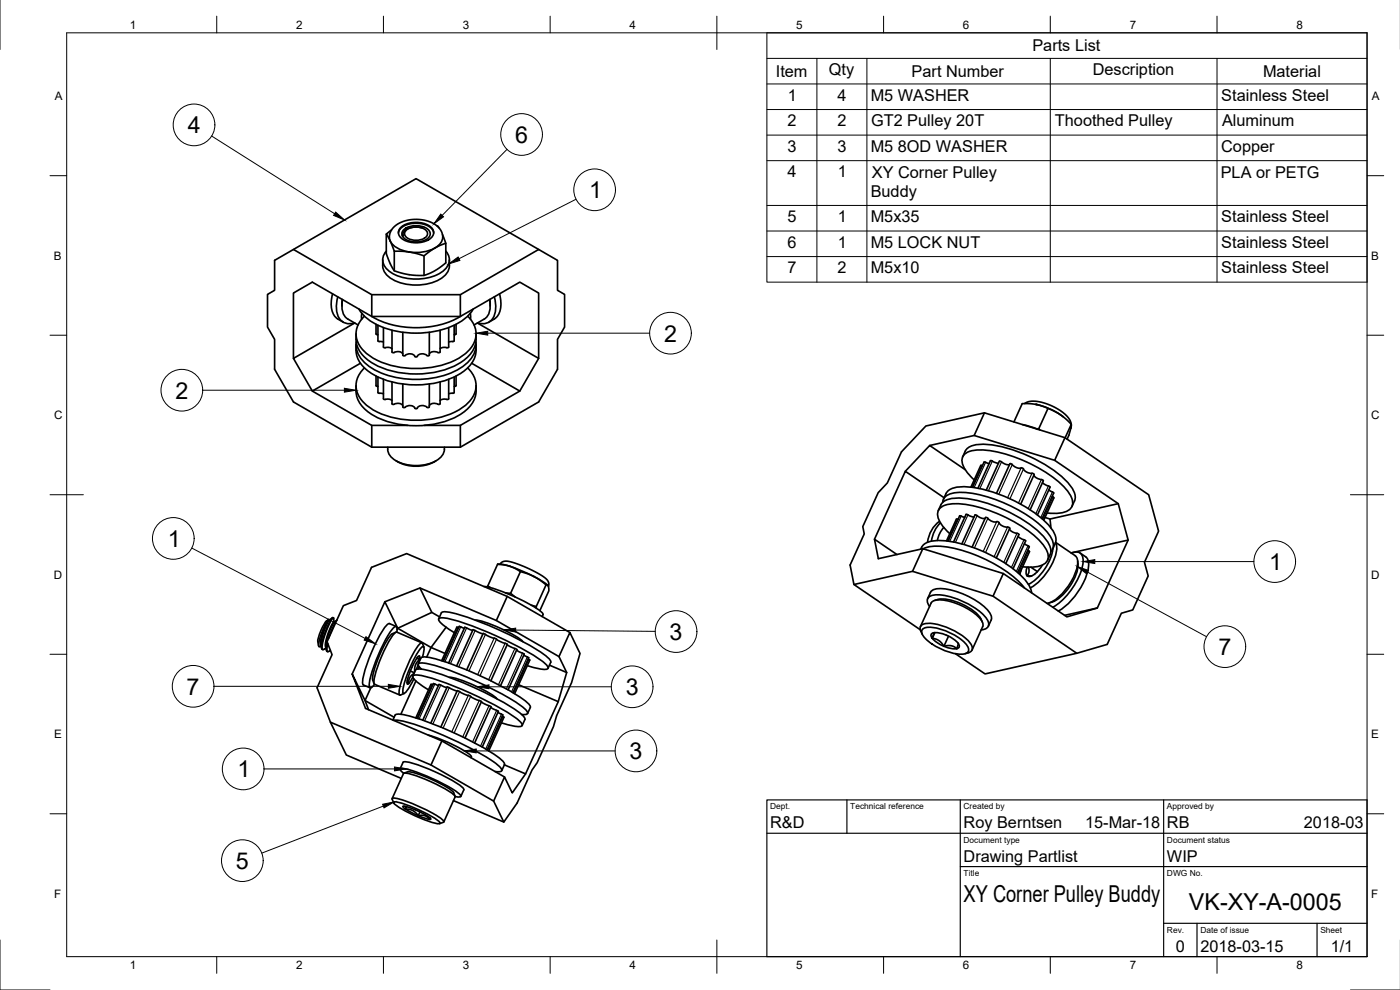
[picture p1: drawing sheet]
<svg xmlns="http://www.w3.org/2000/svg" width="420mm" height="297mm" viewBox="0 0 420 297" stroke-linecap="round" stroke-linejoin="round" font-family="sans-serif">
<!-- layer: Visible -->
<g fill="none" stroke="#000" stroke-width=".5">
<path d="M88.1 74.8l23.5 13.6h26.6M114.9 78a5.6 5.6 0 0 0 3.8 6.3 14.9 14.9 0 0 0 14.8-1.6 4.9 4.9 0 0 0 1.4-4.7M115.9 70.2v5.9l1.9 4.4a1.82 1.82 0 0 0 1.9 1.2l3.6 .8 4 .1 3.8-1.7 2.7-2v-5.9M115.9 75.3a3.9 3.9 0 0 0 .8 6 14.9 14.9 0 0 0 16.3 0 3.9 3.9 0 0 0 .8-6M117.1 72.3a4.8 4.8 0 0 1 3.6-5.8l3.4-.7 3.4 .3 3 1.2 1.1 .9 .7 1a3.6 3.6 0 0 1-1.8 5.2 12.2 12.2 0 0 1-7.7 1.2M117.1 72.3a7.3 7.3 0 0 0 5.7 3.3M117.1 72.3l.8 2a1.07 1.07 0 0 0 1.5 1.1l3.4 .2M117.5 69l-1.6 1.2 1.2 2.1M118.3 75.4v5.9M119.6 69.9a4.3 4.3 0 0 1 4.3-2.9 6.1 6.1 0 0 1 6.1 2.4l.2 .5M120.4 68.1a7.5 7.5 0 0 1 9.4 .5 2.22 2.22 0 0 1-1.2 3.3 7.6 7.6 0 0 1-8.6-1 2 2 0 0 1 .4-2.8zM120.9 70.4l.1 .4-.3-.1"/>
<path d="M121.2 68.9a5.9 5.9 0 0 1 7.7 .5 2.06 2.06 0 0 1-1.7 2.8 5.9 5.9 0 0 1-6.4-1.2 1.6 1.6 0 0 1 .4-2.1zM121.9 69.1a4.8 4.8 0 0 1 6.2 .4 1.7 1.7 0 0 1-1.4 2.3 4.7 4.7 0 0 1-5.1-1 1.3 1.3 0 0 1 .3-1.7zM126.9 68.4l-2.7-.3-1.3 .3-1.1 .5a1.82 1.82 0 0 0-.8 1.9M127.3 76.8v5.8M131.1 67.7l.6 .7M132.8 70.4l.8 2a.48 .48 0 0 1 .1 .6 .48 .48 0 0 1-.6 .2l-2.4 1.1-2.3 1.6a1.6 1.6 0 0 1-2.5 .4l-3.1-.7M161.7 74.8l-36.8-21.2-42.5 24.5v9l-2.1 1.2v9.8l2.1 3.7v9l5.7 9.8 23.5 13.6h26.6l23.5-13.6 5.6-9.8v-9l2.1-3.7v-9.8l-2.1-1.2v-9l-5.6-3.3-23.5 13.6v6.6l17.8-10.3 5.7 3.2v19.6l-5.7 9.8-17.8 10.3v6.6M99.8 88.2a7.3 7.3 0 0 0 1.1 7.1l2.1 1.4M101.4 89.1a7 7 0 0 0 1.3 7.3l1.6 .7 2.1-.2M102.7 89.8l-.1 2M102.8 89.9a5.2 5.2 0 0 0 1.6 5.8l3.1 1.8M106.5 96.9l-18.4 10.6 5.6 9.8 14.5-8.3"/>
<path d="M107.7 92.7a16 16 0 0 0 10.8 6.6 27.2 27.2 0 0 0 20.4-3.3 10.4 10.4 0 0 0 3.1-3.3M108.6 94l-.1 1.8M109.4 94.9a6.9 6.9 0 0 0 .2 10.8 25 25 0 0 0 19.4 4.6 18.3 18.3 0 0 0 12.7-6.4 6.7 6.7 0 0 0-1.3-9M111.6 88.4v6.6a27.8 27.8 0 0 0 26.5 0h-26.5l-17.9-10.3-5.6 3.2v19.6M112.9 97.3v2.9l.5 .2M113.4 97.6v4.6l1.7 .4M115.1 98.3v5.8l.6 .2M117.6 99.1v6.5M120.9 99.7v6.9a.76 .76 0 0 0 1.2-.3 2 2 0 0 1 2.6 .8h.3a2.17 2.17 0 0 1 3.4-.3l.4-.2v-6.9M132.1 99.1v6.5M134.7 98.3v5.8l-.4 .2h-1.5l-.7 .3M136.3 97.6v4.6l-1.6 .4"/>
<path d="M136.9 97.3v2.9l-.6 .2M141.2 94v1.8M143.3 96.9l18.4 10.6M146.9 89.9a5.2 5.2 0 0 1-1.5 5.8l-3.1 1.8M147 89.8l.1 2M148.4 89.1a7 7 0 0 1-1.3 7.3l-1.7 .7-2.1-.2M149.9 88.2a7.3 7.3 0 0 1-1 7.1l-2.2 1.4M93.7 117.3l17.9 10.3v6.6M106.9 103.4a8.7 8.7 0 0 0 5.2 9 27.8 27.8 0 0 0 26.7-.7 8.4 8.4 0 0 0 4.1-8.3M106.9 115.7a8.7 8.7 0 0 0 5.2 9 27.8 27.8 0 0 0 26.7-.8 8.4 8.4 0 0 0 4.1-8.2M106.9 100.2a8.7 8.7 0 0 0 5.2 9 27.8 27.8 0 0 0 26.7-.8 8.4 8.4 0 0 0 4.1-8.2M106.9 102.6a8.2 8.2 0 0 0 4.7 7.9 27.8 27.8 0 0 0 26.5 0 8.5 8.5 0 0 0 4.7-7.9"/>
<path d="M109.4 110.4a6.9 6.9 0 0 0 .2 10.8 25 25 0 0 0 19.4 4.6 18.3 18.3 0 0 0 12.7-6.4 6.7 6.7 0 0 0-1.4-9M112.9 112.8v2.9l.5 .3M113.4 113.1v4.7l1.7 .4M115.1 113.8v5.8l.6 .2M115.7 119.8h1.3l.6 .3M115.7 104.3h1.3l.6 .3M117.6 114.6v6.5l.4 .3a2.26 2.26 0 0 1 2.9 .3M117.6 105.6l.4 .2a2.26 2.26 0 0 1 2.9 .4M120.9 115.2v6.9a.76 .76 0 0 0 1.2-.3 2 2 0 0 1 2.6 .8h.3a2.17 2.17 0 0 1 3.4-.3l.4-.2v-6.9M132.1 114.6v6.5l-.4 .3a2.26 2.26 0 0 0-2.9 .3M132.1 105.6l-.4 .2a2.26 2.26 0 0 0-2.9 .4M134.7 113.8v5.8l-.4 .3-1.5-.1-.7 .3"/>
<path d="M136.3 113.1v4.7l-1.6 .4M136.9 112.8v2.9l-.6 .3M141.6 109l14.4 8.3M111.6 127.6h10.8M116.4 134.2a4.8 4.8 0 0 0 3.8 4.7 12.8 12.8 0 0 0 11.8-1.4 3.7 3.7 0 0 0 1.4-3.3M118.8 138.3a11.8 11.8 0 0 0 12.1 0M127.3 127.6h10.9M279 133.7l13.4-3 24.1 7.4M288.9 137.1a4.8 4.8 0 0 1 5.5-3.8 40.8 40.8 0 0 1 26.5 12 5 5 0 0 1 .8 6.7M294.8 139.7l-.5-.1-2.9 6.6M295.4 123.9l-3 6.8M296.8 139.1l-1.5-.4-3.4 7.5"/>
<path d="M299.7 139l-2.5-.8-3.7 8.3M303 139.4a3.7 3.7 0 0 1-2.8-1h-.3l-3.9 8.7M306.9 127.4l4.7 1.4M307.5 121.1l1-.5 1.2-.2 3.1 .4 3.6 1.3 3 2 1.5 1.6 .6 1.6-1.8 4.1M310.9 121.3l2.2 .6 3.7 1.6 2 1.4 2.1 1.7a1.92 1.92 0 0 1 .3 2.7l-.9 2.5M310.9 121.3l-4.1-.2-2.5 5.5M310.9 121.3a20.5 20.5 0 0 1 8.1 3.7M311.1 128.7l.6-.1 .4 .4M314.5 122.5l-2.8 6.1M319 125h.1M319.6 131.3l-24.2-7.4-17.5 3.9-7.4 7.8-4.2 9.3-2.7 2.9-4.7 10.2 .5 2.2-4.3 9.3 1.2 5.9 19.9 13.5M321.5 127.4l-.2 1.2"/>
<path d="M281.6 153.2a4.8 4.8 0 0 1 5.5-3.8 40.8 40.8 0 0 1 26.5 12 5 5 0 0 1 .8 6.7M282 156.4a9.1 9.1 0 0 0-3.6 6.3M282.2 156.9a9.5 9.5 0 0 0-2.7 5.5M282.9 150.7a3.3 3.3 0 0 1 3.3-2.8 31.8 31.8 0 0 1 16 3.4 31.8 31.8 0 0 1 13.1 9.8 3.3 3.3 0 0 1 .1 4.4M283.1 149.8a4.8 4.8 0 0 1 5.6-3.8 40.8 40.8 0 0 1 26.4 12.1 5 5 0 0 1 .8 6.6M283.2 158.3l-1.3 2-.6 1.9M283.3 149.3l-11.6-7.9-9.3 20.4M287.5 155.8h-.5l-2.9 6.5M289.5 155.2l-1.5-.4-3.4 7.6M289.7 140.9l-10.7-7.2-7.3 7.7M292.3 155.1l-2.4-.7-3.7 8.2M292.4 144a9.6 9.6 0 0 1-3.7-5.7 3.2 3.2 0 0 1 3.1-3.1 30.3 30.3 0 0 1 16.2 3.4 30.3 30.3 0 0 1 13.2 9.9 3.1 3.1 0 0 1-1.8 5.2 13.5 13.5 0 0 1-5.2 .2"/>
<path d="M295.7 155.5a3.7 3.7 0 0 1-2.8-1h-.3l-3.9 8.7M299.1 148l4-8.9 .5 .1a3.3 3.3 0 0 0 3.2 1.2l.2 .1a3.3 3.3 0 0 0 3.1 1.6l.3 .3-4.1 8.9M303 158.7a3.6 3.6 0 0 0 2.6 1.5l.2 .2-4 8.7M310.3 142.6a3.6 3.6 0 0 0 2.6 1.4l.2 .3-3.9 8.7M312.9 144.8l2.2 1.4-3.8 8.3M313.6 155.3l1.5 .4M314.8 147l1.4 .9-3.5 7.7M315.8 149l.5 .4-3.1 6.7M335.6 151.1l-20.5 4.6 .3 2.7M126 176.4l23 9.8 18.8 10.8M145.2 176a47.1 47.1 0 0 1 17.6 7.9l.2 .5-.3 .6M146.4 176.1v-.3l.8 .5"/>
<path d="M149.3 169.3h1.5l2.2 .6zM149.3 169.3l-2.9 6.5M150 169.3l1-.8 1.5-.1 2.6 .7 3.5 1.5 3.3 1.7 2 1.3 .7 1.1v1.3M151.7 177.9l.8 .1a3.5 3.5 0 0 1 2.2 1.1M152.2 179l-3.2 7.2M153 169.9l3.2 1.6 4.1 1.5M153 169.9l7.3 3.1M156.2 171.5l-3 6.5M160.3 173l3.6 2.5 .5 .1 .3 .7v.9l-2.7 6M160.3 173l2.9 1.7 1.2 .9M163.9 175.5l-3 6.5M164.4 175.6v.1"/>
<path d="M256.3 175.4l17.6-4 24.1 7.5 25.2 17.1M273.9 171.4l3-6.8 24.2 7.5M276.3 164.8a4 4 0 0 1 3.9-2.5 36.8 36.8 0 0 1 20.7 6.2 22 22 0 0 1 8.2 7.7l.5 1.7M276.9 164.6l-13.3 3-1.2-5.8 6.8 4.6M277.1 164.7a16.3 16.3 0 0 1 10.8 .2 42 42 0 0 1 18.9 10.7l.6 .8M278.4 179.6l.8-1.9a4 4 0 0 1 4.3-1 22.8 22.8 0 0 1 13.3 6.9 2.55 2.55 0 0 1 .7 2.4l-.9 1.9M285 160.1a9.6 9.6 0 0 1-3.6-5.7 3.2 3.2 0 0 1 3.1-3.1 30.3 30.3 0 0 1 16.2 3.4 30.3 30.3 0 0 1 13.2 10 3.1 3.1 0 0 1-1.9 5.1 13.5 13.5 0 0 1-5.1 .2M291.7 164.2l4.1-8.9h.5a3.3 3.3 0 0 0 3.2 1.3l.2 .1a3.3 3.3 0 0 0 3.1 1.6l.2 .2-4 8.9M298 178.9l3.1-6.8 19.1 13 9.1-2.7 9.3-20.4-3-10.9-19.1-13 3.1-6.8 25.1 17.2 3 10.9-4.2 9.3 1.1 4.1-4.6 10.2-3.5 1-4.2 9.3-9.1 2.7-27.6 6.2-8.9-6.1M305.5 160.9l2.3 1.4-3.8 8.3M306.5 171.1l-.4 1.3M307.4 163.1l1.5 1-3.5 7.7"/>
<path d="M308.4 165.1l.6 .4-3.1 6.7M308.7 170.2l.1 1.4-.6 1.1 1.5 .1M309.4 170.2l1.9 1.3M312.8 169.5a6.6 6.6 0 0 1-4 3.5 1.43 1.43 0 0 1-.7-2.2l.2-.6M316 164.6a15.3 15.3 0 0 1-7.4 10.7M316.8 162.8a7 7 0 0 1-.9 6.1 17.1 17.1 0 0 1-6.7 7.5M316.8 162.7l5.9 4a3.5 3.5 0 0 1 .5 3.8 17 17 0 0 1-8.3 10.4l-.7 .1M321.6 166a2.22 2.22 0 0 1 2.4-.1 2.22 2.22 0 0 1 1.1 2.2 20.1 20.1 0 0 1-7.5 13l-1.6 1.1M323.4 168.3a12.6 12.6 0 0 1-4.1 9.8l-2.4 2-2.1 .8M324.2 165.9a3.7 3.7 0 0 1 2.4 4.9 21 21 0 0 1-9 12.5M338.6 162l-17.2 3.9M96.4 193.6h.1"/>
<path d="M97.8 194.2h.1M98.2 192.8l-.3 2.1 .1 .4 .3 .2M98.4 193.1l-.2 2.2 .3 .2 .6-.4M98.6 185.9a7.9 7.9 0 0 0-2.8 4.7l-.2 .6a3.6 3.6 0 0 0 0 2.6M98.8 186l-.4 .1-.7 1.2-1.6 4-.5 2.5 .3 .3 .5-.4M98.9 186h-.3l-.4 .7-1.4 3.3-.6 2.4 .2 1.2M99.8 185.4l-1.2 1-1.3 2.9-.9 3 .1 2.1M100.1 185.4h-.4l-.7 1.1-1.8 4.2-.7 3.2v.7l.4 .3M100.2 186.6l-.8 1.3-1.2 3-.6 2.3 .2 1M100.2 186.6h.2M100.2 186.6l-.2-1.2-1.3 2-1.5 3.9-.5 2v1.3l.3 .3 .9-.6M101.1 186.1l-1.2 2.2-1.3 3.3"/>
<path d="M101.1 186.1l-1.1 1.1-1.4 3-.7 2.8v2M115.5 180.6l10.5-4.2 3.6 7.3M118.8 189.7a4.8 4.8 0 0 0-3 2.9 32.3 32.3 0 0 0-4 11.1l.5 1.4M118.9 188l-2-.9a5.5 5.5 0 0 0-2.8 3.3 42.2 42.2 0 0 0-5.3 14.5l.3 .6 2 .9M119.1 189.7h-.3a22.9 22.9 0 0 0-4.8 8.5 16.3 16.3 0 0 0-1.7 6.9l7.7 3.4M119.1 189.7l7.5 3.2M119.1 189.7v-1.3l-.3-.5a13.3 13.3 0 0 0-4 5.8l-.5 1.1a33.5 33.5 0 0 0-3.5 11.2l.4 .4 .3-.1 .9-1M119.4 188.5l-3.9-7.9-9.8 21.6M119.4 188.5l10 5.8-1.3 2.8M119.4 188.5l-.2 .4M125.1 197.5l.8 .4M125.2 197.3l.7 .6"/>
<path d="M125.5 199.4l-.5 1.4M125.5 199.2l.8-1.8a2.2 2.2 0 0 1 2.1-.2 95.8 95.8 0 0 1 29.5 13.3 2.2 2.2 0 0 1 1.3 1.8l-.9 1.8M125.9 197.9v-1.1a10.2 10.2 0 0 0-3 5.3l-.7 2.1v1.1l.7-.5 1-1.6M125.9 197.9l-.3 1.1M125.9 197.9l-1.2 1.6-.2 2.1M126.8 197.1l.4-1.7a1.12 1.12 0 0 0-.2-1.4 15.7 15.7 0 0 0-4.1 6.7 20 20 0 0 0-2 7l.1 .3a1.13 1.13 0 0 0 1.2-.8l2-3.5M127.2 194.2l-.6-1.3a5.3 5.3 0 0 0-2.5 3.1l-2.4 5.1a20.8 20.8 0 0 0-1.9 7.2l.4 .2 1.1-.4M131.9 185.1l-2.3-1.4-10.2 4.8M132.5 183.9a2.2 2.2 0 0 1 2.1-.3 95.8 95.8 0 0 1 29.5 13.4 2.2 2.2 0 0 1 1.2 1.7l-.8 1.8M132.5 183.9l-.9 1.8M133.9 188.2l-4.5 6.1 4.1 1.7M136.4 189.8l-3.4-2.3a2.4 2.4 0 0 1-1.4-1.8 5.1 5.1 0 0 1 4 .1 99.7 99.7 0 0 1 27.6 13 2.32 2.32 0 0 1 1.3 1.7 2.4 2.4 0 0 1-2.3 .2l-4-1"/>
<path d="M137.6 188.3l-.5-.1-4.5 10M139.3 188.5l-1.5-.6-4.7 10.5M141.9 189.2l-2.4-1-4.9 10.7M142.7 186.1a36 36 0 0 1 14.2 6.4M145 190.2l-3-1.3-5 10.9M152.2 193.4l2.9 1.5M155 195.1l2.3 1.2-4.8 10.7M155.1 194.9l-4.9 10.9M157.2 196.6l1.5 .8-4.8 10.4M158.5 197.8l.5 .2-4.6 10.1M159.5 181.6l1.4 .4v.5M164.9 199.6l5.2 2.2"/>
<path d="M171 189.8l-18.8-10.8-30.2-12.9-10.5 4.1-4.5 10-3.9 1.5-4.9 10.9 1.5 3.8-4.5 10 4 10.3 4.7 9.8 16.5 7.1M276.2 188l3.2-7a3.9 3.9 0 0 1 4.2-.9 18.7 18.7 0 0 1 11 6.2l.4 1.2-.1 .5-3.2 7M276.8 190.3a1.94 1.94 0 0 1 0-2.9 11.6 11.6 0 0 1 8.5 1.3 14.2 14.2 0 0 1 6.3 4.9 1.43 1.43 0 0 1-1 2.3l-1 .2M276.8 188.9a5.1 5.1 0 0 1 4.6-.4 15.8 15.8 0 0 1 9.1 5.6 1.32 1.32 0 0 1-1.1 2.1 15.8 15.8 0 0 1-12.6-5.8l-.2-1.1zM279 182a1.99 1.99 0 0 1-.6-2.4 1.99 1.99 0 0 1 2.3-1.1 22.1 22.1 0 0 1 15.3 6.9 1.99 1.99 0 0 1 .6 2.4 1.99 1.99 0 0 1-2.1 1.2M279.8 191.5l2 .7 1.5 1.7M279.8 191.5l1.2 1.1 2.3 1.3M279.8 191.5l-.4-.9a1.63 1.63 0 0 1 2.2-.7 9.7 9.7 0 0 1 6.2 3.5v.8l-.7 .4M280.2 189.9l-.4 1.6M280.5 180.1a11.3 11.3 0 0 1 9.1 1.6 10.1 10.1 0 0 1 5.2 4.9M280.6 189.8l-.8 1.7M283.3 193.9l2.2-.2 1.6 .9"/>
<path d="M283.3 193.9l1.9 .6 1.9 .1M284.7 190.9l-1.4 3M287.6 193.1l-.5 1.5M329.3 182.4l-9.8 2.2M99.2 216.7l30.1 12.8 18.8 10.9 3.1 6.2M110.6 212.9l-1-2.7-3.9-8 4 10.4 22.9 9.7M111.3 206.4l-1.7 3.8 8.7 5M117.9 216l.7-1.4a2.2 2.2 0 0 1 2.1-.2 95.8 95.8 0 0 1 29.5 13.3 2.2 2.2 0 0 1 1.2 1.7l-.8 1.8M118.1 216.1a28.8 28.8 0 0 1 11 2.9 93.2 93.2 0 0 1 20.2 10.4 2.47 2.47 0 0 1 1.3 1.8 1.93 1.93 0 0 1-2 .3M123.1 201.3l1.2 .5M123.9 202.8l.8-1.8a2.2 2.2 0 0 1 2.1-.2 95.8 95.8 0 0 1 29.5 13.3 2.2 2.2 0 0 1 1.2 1.8l-.8 1.8M124.2 202.1l-1.2 1.3-.3 1.7-.5-.4"/>
<path d="M124.8 204.3l-4.5 10M125.8 200l-.3 .7M126.4 200.7v.1M126.5 200.8l-1-1.4a1.52 1.52 0 0 1 1.9-.4 97.8 97.8 0 0 1 25.4 10.5l3.7 2.4a2.94 2.94 0 0 1 1.8 2.3l-1.8 .2M128.6 207l-3.4-2.3a2.4 2.4 0 0 1-1.3-1.9 5.1 5.1 0 0 1 3.9 .2 99.7 99.7 0 0 1 27.7 12.9 2.32 2.32 0 0 1 1.2 1.8 2.4 2.4 0 0 1-2.3 .2l-3.9-1M129.9 205.5l-.5-.2-4.6 10.1M131.6 205.7l-1.5-.6-4.8 10.5M132.3 218.2l4.9-11 2.1 1.1 1.6 .4 1.4 .9 2.2 .9-5 10.9M134.1 206.3l-2.4-.9-4.8 10.7M134.9 203.2a36 36 0 0 1 14.3 6.5M137.2 207.3l-3-1.2-4.9 10.9M140.1 201l4.9-10.9 2.1 1 1.6 .5 1.4 .9 2.2 .8-5 11"/>
<path d="M144.5 210.6l2.9 1.5-5 10.8M147.3 212.3l2.3 1.1-4.9 10.7M149.4 213.7l1.5 .8-4.7 10.5M150.7 214.9l.5 .3-4.5 10.1M155.6 205.5l11.9 5M117.7 239.6l3.4-7.5a10.1 10.1 0 0 1 5.7 1.4 31.9 31.9 0 0 1 9.8 5.4l-3.4 7.7M120.1 230.7l.9-2a6.1 6.1 0 0 1 4.2 .7 49.3 49.3 0 0 1 13.7 7l.3 .6-.9 2M121.2 232l-1-.9-.1-.5a15 15 0 0 1 6.8 1.8l2.3 .9a33.4 33.4 0 0 1 9 5.3v.4l-.3 .1-1.3-.1M122.3 231.6l-1.1 .4M122.3 231.6a30.3 30.3 0 0 1 11.4 4.4l1.4 .9a2.86 2.86 0 0 1 1.5 2M128.5 220.6l6.3 2.3a22.6 22.6 0 0 1 6.6 4v.4M129.3 229.5l3.3-7.2 18.8 10.8"/>
<path d="M151.4 229.5l6.3 2.7M118.1 240.9l-.4-1.3a12.5 12.5 0 0 1 6.5 1.7l3.4 1.6a19.6 19.6 0 0 1 5.5 3.4v.4l-1.2 .4M118.1 240.7a12.3 12.3 0 0 1 6.3 1.7 24.1 24.1 0 0 1 7.6 4.4l.1 .2a12.3 12.3 0 0 1-6.3-1.7 24.1 24.1 0 0 1-7.7-4.4zM121.7 242.8l1.8 .2 1.4 1a1.14 1.14 0 0 0 1.7 .6l1.3 .3 1 1 .1-.6M121.7 242.8l-.8-.8a11 11 0 0 1 5.6 1.9l2 1.1 .8 .7a6.5 6.5 0 0 1-3.8-1M121.7 242.8l3.8 1.9M121.8 242l-.1 .8M122 242l-.3 .8M126 243.6l-.5 1.1M136.1 240.2l15.1 6.4 4-5.7 4.5-9.9 1.5-2.1 4.9-10.9 .9-3.3 4.5-9.9 2.6-8.7-3.1-6.3-3.2 7.2 2.3 4.8-2.6 8.7-9.8 21.7-4 5.7-2.3-4.8-3.3 7.3"/>
</g>
<!-- layer: Visible Narrow -->
<g fill="none" stroke="#000" stroke-width=".35">
<path d="M294.7 139.7l-3 6.5M295.8 138.7l-3.4 7.6M297.8 138.3l-3.7 8.3M300.6 138.6l-4 8.6M303.8 139.4l-4 8.9M287.4 155.8l-3 6.5M288.5 154.9l-3.5 7.5M290.5 154.5l-3.8 8.2M293.2 154.7l-3.9 8.7M296.5 155.5l-4.1 8.9M299.1 156.5l-4 9M299.8 156.8l-4 9"/>
<path d="M302.4 158.2l-4.1 8.9M306.4 140.4l-4 8.9M307.2 140.7l-4.1 9M309.7 142l-4 8.9M312.5 143.9l-3.9 8.7M314.6 145.8l-3.7 8.3M315.9 147.6l-3.5 7.7M316 149.1l-3 6.7M305.2 160l-3.9 8.7M307.3 161.9l-3.8 8.4M308.5 163.7l-3.5 7.7M308.7 165.2l-3.1 6.8"/>
<path d="M137.4 188.3l-4.5 10M138.3 188.1l-4.8 10.4M140 188.4l-4.8 10.7M142.6 189.2l-4.9 10.9M145.7 190.4l-5 10.9M148.3 191.5l-5 10.9M149 191.8l-4.9 10.9M151.6 193l-5 11M154.5 194.6l-4.9 10.8M156.8 196l-4.8 10.7M158.3 197.1l-4.8 10.5M158.7 197.9l-4.6 10.1"/>
<path d="M129.7 205.4l-4.6 10.1M130.5 205.3l-4.7 10.4M132.3 205.6l-4.9 10.7M134.8 206.4l-4.9 10.8M137.9 207.5l-4.9 11M140.5 208.6l-4.9 11M141.2 209l-4.9 10.9M143.8 210.2l-4.9 10.9M146.8 211.7l-5 10.9M149.1 213.2l-4.9 10.7M150.5 214.3l-4.7 10.4M150.9 215l-4.5 10.1"/>
</g>
<!-- layer: Visible -->
<circle cx="311" cy="121.4" r=".25" fill="#000"/>
<!-- layer: Border -->
<g fill="none" stroke="#000" stroke-width=".3">
<path d="M0 -.1v15M20 9.9h390.3v277.1h-390.3zM65 4.8v5.1M115.1 4.8v5.1M165.1 4.8v5.1M215.1 4.8v10.1M265.2 4.8v5.1M315.2 4.8v5.1M365.2 4.8v5.1M15 52.7h5M410.3 52.7h5M15 100.6h5"/>
<path d="M410.3 100.6h5M15 148.4h10M405.3 148.4h10M15 196.3h5M410.3 196.3h5M15 244.2h5M410.3 244.2h5M0 282v15h15M65 287v5M115.1 287v5M165.1 287v5M215.1 282v10"/>
<path d="M265.2 287v5M315.2 287v5M365.2 287v5M405.3 297h14.9"/>
</g>
<!-- layer: TitleBlock -->
<path d="M230.2 240h180.1v47h-180.1zM230.2 250h180.1M254.2 240v10M288.2 240v47M349.2 240v47M288.2 260h122.1M349.2 277h61.1M359.2 277v10M395.3 277v10" fill="none" stroke="#000" stroke-width=".35"/>
<!-- layer: BOM -->
<g fill="none" stroke="#000" stroke-width=".3">
<path d="M230.2 9.9h180.1v74.8h-180.1zM230.2 17.5h180.1M245.2 17.5v67.2M260.2 17.5v67.2M315.2 17.5v67.2M365.2 17.5v67.2M230.2 25.2h180.1M230.2 32.9h180.1M63.5 40.8l36.9 23.3M152.2 44.8l-19.5 19.8M172.9 59.8l-35.1 17.8M230.2 40.5h180.1"/>
<path d="M230.2 48.2h180.1M230.2 61.6h180.1M230.2 69.3h180.1M230.2 77h180.1M146.4 100h48.6M60.8 117.1h42.6M57.6 164.4l52 27.1M326.4 171.7l35.7 19.3M328.6 168.5h47.7M154.8 189l41.8 .4M64.2 205.9h52.3M146.8 206.1h36.7"/>
<path d="M79.2 230.7h39.2M142.9 225.3h41.7M115 241.9l-36.4 14.1"/>
<circle cx="58.2" cy="37.5" r="6.3"/>
<circle cx="156.5" cy="40.4" r="6.3"/>
<circle cx="178.5" cy="56.9" r="6.3"/>
<circle cx="201.2" cy="100" r="6.3"/>
<circle cx="54.6" cy="117.1" r="6.3"/>
<circle cx="52" cy="161.5" r="6.3"/>
<circle cx="382.6" cy="168.5" r="6.3"/>
<circle cx="202.9" cy="189.5" r="6.3"/>
<circle cx="367.6" cy="194" r="6.3"/>
<circle cx="58" cy="205.9" r="6.3"/>
<circle cx="189.7" cy="206.1" r="6.3"/>
<circle cx="73" cy="230.7" r="6.3"/>
<circle cx="190.9" cy="225.3" r="6.3"/>
<circle cx="72.7" cy="258.2" r="6.3"/>
</g>
<g fill="#000" stroke="#000" stroke-width=".3">
<path d="M100.7 63.6l2.7 2.4-3.3-1.4zM132.3 64.2l.8 .9-2.9 2zM134.6 79.2l2.9-2.1 .5 1zM103.4 116.5l3.5 .6-3.5 .6zM142.9 100l3.5-.6v1.2zM323.3 170l3.4 1.1-.6 1.1zM325.1 168.5l3.5-.6v1.2zM109.8 191l2.9 2.2-3.4-1.1zM151.3 189l3.5-.5v1.1zM116.5 205.3l3.5 .6-3.5 .6zM143.3 206.1l3.5-.6v1.1zM118.4 230.1l3.5 .6-3.5 .6z"/>
<path d="M139.4 225.3l3.5-.6v1.2zM114.8 241.3l3.5-.7-3 1.8z"/>
</g>
<g font-size="7">
<text x="56.4" y="40">4</text>
<text x="154.6" y="42.9">6</text>
<text x="176.8" y="59.4">1</text>
<text x="199.4" y="102.5">2</text>
<text x="52.7" y="119.6">2</text>
<text x="50.3" y="164.1">1</text>
<text x="380.9" y="171">1</text>
<text x="201" y="192">3</text>
<text x="365.6" y="196.5">7</text>
<text x="56" y="208.4">7</text>
<text x="187.8" y="208.6">3</text>
<text x="188.9" y="227.8">3</text>
<text x="71.3" y="233.2">1</text>
<text x="70.8" y="260.7">5</text>
<text x="289.2" y="270.5">XY Corner Pulley Buddy</text>
<text x="356.8" y="272.9">VK-XY-A-0005</text>
</g>
<g font-size="4.9">
<text x="309.8" y="15.4">Parts List</text>
<text x="232.8" y="23.1">Item</text>
<text x="248.8" y="22.6">Qty</text>
<text x="273.6" y="23.1">Part Number</text>
<text x="328" y="22.6">Description</text>
<text x="379" y="23.1">Material</text>
<text x="236.5" y="30.2">1</text>
<text x="251.4" y="30.2">4</text>
<text x="261.3" y="30.3">M5 WASHER</text>
<text x="366.5" y="30.3">Stainless Steel</text>
<text x="236.4" y="37.9">2</text>
<text x="251.4" y="37.9">2</text>
<text x="261.4" y="37.9">GT2 Pulley 20T</text>
<text x="316.6" y="37.9">Thoothed Pulley</text>
<text x="366.7" y="37.9">Aluminum</text>
<text x="236.3" y="45.6">3</text>
<text x="251.3" y="45.6">3</text>
<text x="261.3" y="45.6">M5 8OD WASHER</text>
<text x="366.5" y="45.6">Copper</text>
<text x="236.4" y="53.2">4</text>
<text x="251.5" y="53.2">1</text>
<text x="261.6" y="53.3">XY Corner Pulley</text>
<text x="366.4" y="53.3">PLA or PETG</text>
<text x="261.3" y="59.1">Buddy</text>
<text x="236.3" y="66.6">5</text>
<text x="251.5" y="66.7">1</text>
<text x="261.3" y="66.7">M5x35</text>
<text x="366.5" y="66.7">Stainless Steel</text>
<text x="236.3" y="74.3">6</text>
<text x="251.5" y="74.3">1</text>
<text x="261.3" y="74.4">M5 LOCK NUT</text>
<text x="366.5" y="74.4">Stainless Steel</text>
<text x="236.3" y="82">7</text>
<text x="251.4" y="82">2</text>
<text x="261.3" y="82">M5x10</text>
<text x="366.5" y="82">Stainless Steel</text>
<text x="231.2" y="248.5">R&amp;D</text>
<text x="289.2" y="248.5">Roy Berntsen</text>
<text x="325.7" y="248.5">15-Mar-18</text>
<text x="350.2" y="248.5">RB</text>
<text x="391.3" y="248.5">2018-03</text>
<text x="289.2" y="258.5">Drawing Partlist</text>
<text x="350.2" y="258.5">WIP</text>
<text x="352.9" y="285.7">0</text>
<text x="360.2" y="285.5">2018-03-15</text>
<text x="399.4" y="285.7">1/1</text>
</g>
<g font-size="3.5">
<text x="39" y="8.6">1</text>
<text x="88.9" y="8.6">2</text>
<text x="138.9" y="8.6">3</text>
<text x="188.9" y="8.6">4</text>
<text x="239" y="8.6">5</text>
<text x="288.9" y="8.6">6</text>
<text x="339" y="8.6">7</text>
<text x="389.1" y="8.6">8</text>
<text x="16.4" y="30">A</text>
<text x="411.7" y="30">A</text>
<text x="16.2" y="77.9">B</text>
<text x="411.5" y="77.9">B</text>
<text x="16.3" y="125.8">C</text>
<text x="411.5" y="125.8">C</text>
<text x="16.2" y="173.6">D</text>
<text x="411.5" y="173.6">D</text>
<text x="16.3" y="221.5">E</text>
<text x="411.5" y="221.5">E</text>
<text x="16.3" y="269.4">F</text>
<text x="411.5" y="269.4">F</text>
<text x="39" y="290.8">1</text>
<text x="88.9" y="290.8">2</text>
<text x="138.9" y="290.8">3</text>
<text x="188.9" y="290.8">4</text>
<text x="239" y="290.8">5</text>
<text x="288.9" y="290.8">6</text>
<text x="339" y="290.8">7</text>
<text x="389.1" y="290.8">8</text>
</g>
<g font-size="2.5">
<text x="231.2" y="242.8">Dept.</text>
<text x="255.2" y="242.8">Technical reference</text>
<text x="289.2" y="242.8">Created by</text>
<text x="350.2" y="242.8">Approved by</text>
<text x="289.2" y="252.8">Document type</text>
<text x="350.2" y="252.8">Document status</text>
<text x="289.2" y="262.8">Title</text>
<text x="350.2" y="262.8">DWG No.</text>
<text x="350.2" y="279.8">Rev.</text>
<text x="360.2" y="279.8">Date of issue</text>
<text x="396.3" y="279.8">Sheet</text>
</g>
</svg>
